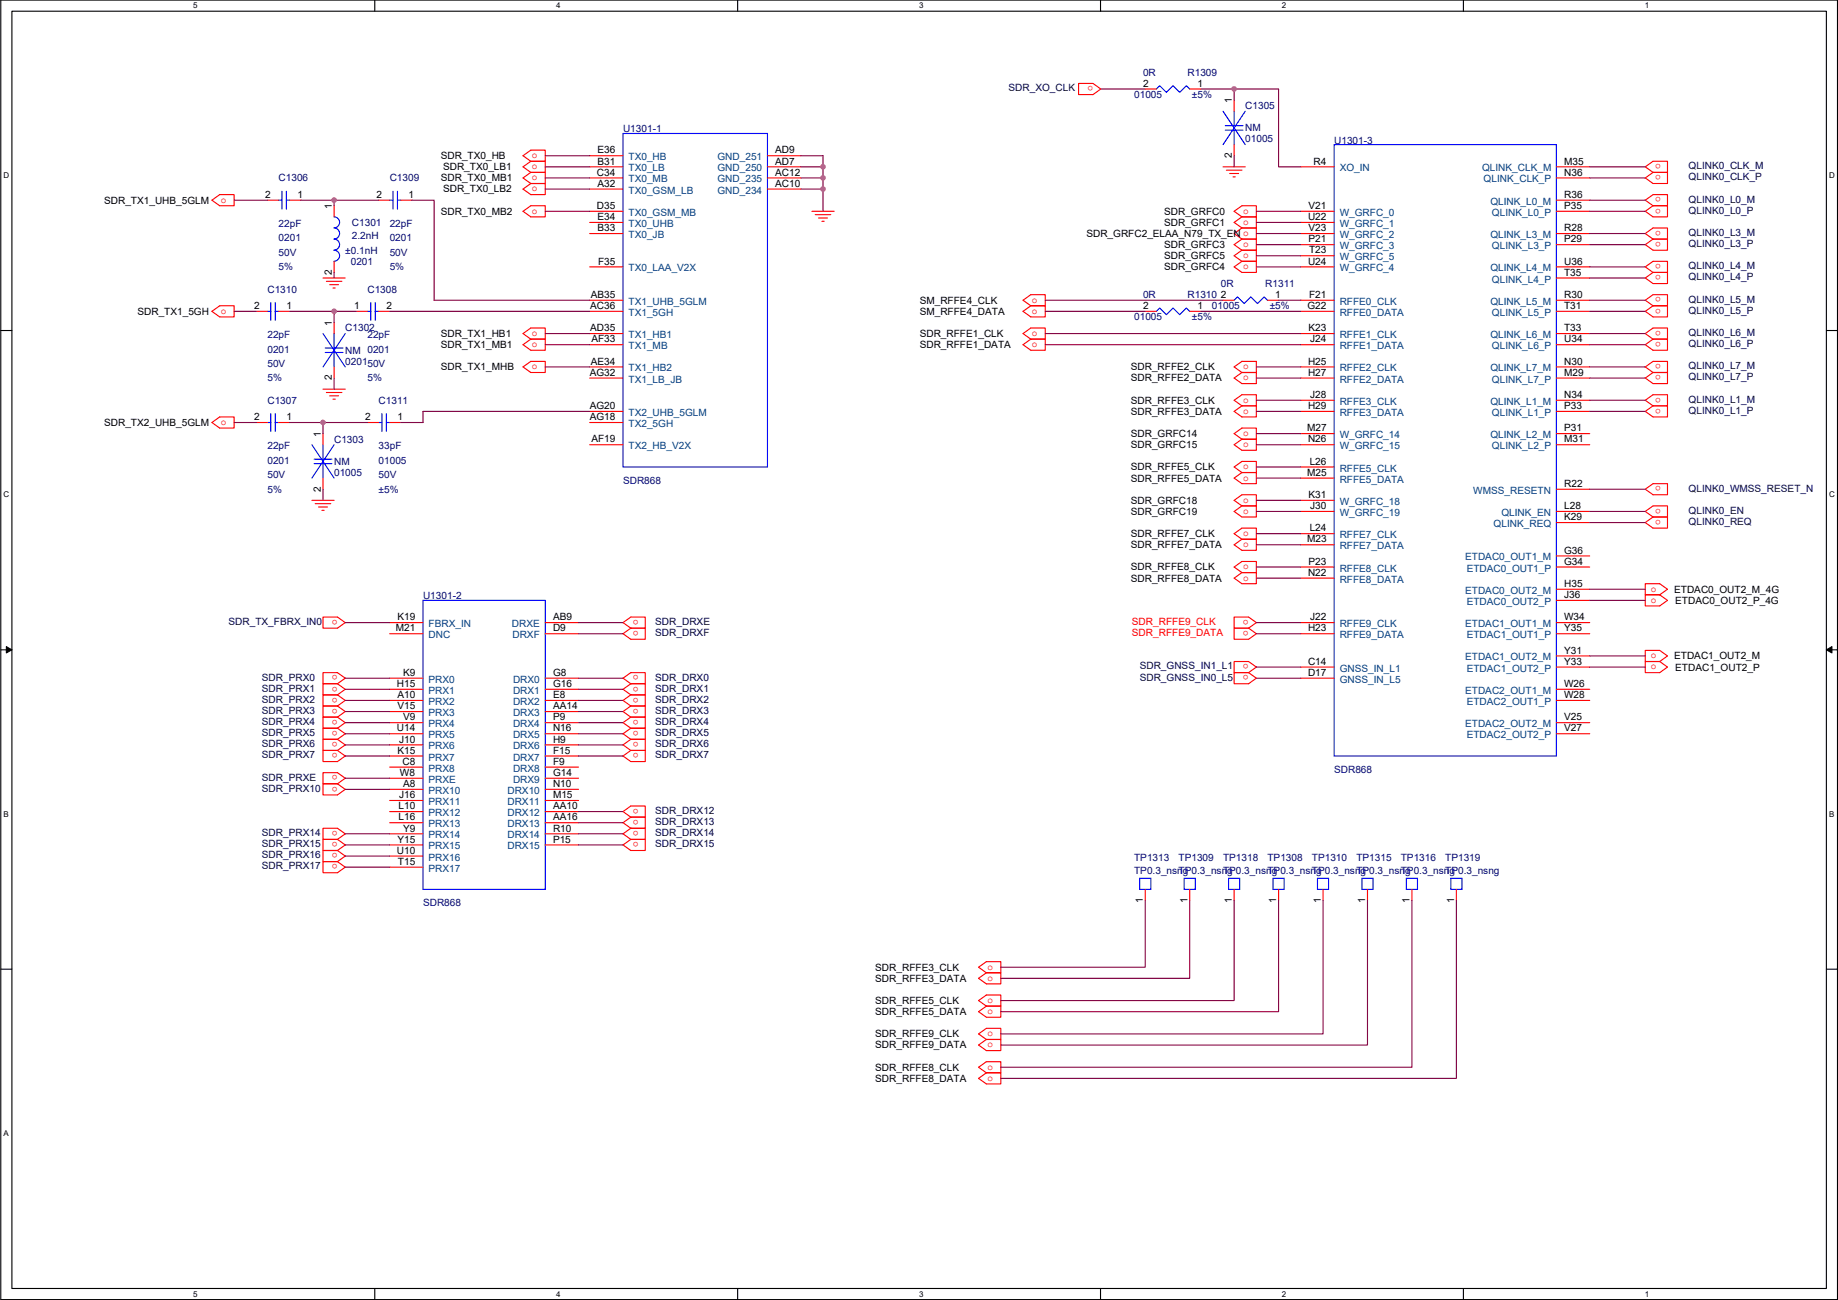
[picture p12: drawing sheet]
<svg xmlns="http://www.w3.org/2000/svg" width="420mm" height="297mm" viewBox="0 0 420 297" stroke-linecap="round" stroke-linejoin="round" font-family="sans-serif">
<path d="M.2 0h419.8v296.9h-419.8zM2.7 2.6h414.8v291.8h-414.8z" fill="none" stroke="#000" stroke-width=".25"/>
<g fill="#fff">
<path d="M44.2 .3h1v2h-1z"/>
<path d="M44.2 294.7h1v2h-1z"/>
</g>
<path d="M85.7 0v2.6M85.7 294.4v2.5" fill="none" stroke="#000" stroke-width=".25"/>
<g fill="#fff">
<path d="M127.1 .3h1v2h-1z"/>
<path d="M127.1 294.7h1v2h-1z"/>
</g>
<path d="M168.6 0v2.6M168.6 294.4v2.5" fill="none" stroke="#000" stroke-width=".25"/>
<g fill="#fff">
<path d="M210.1 .3h1v2h-1z"/>
<path d="M210.1 294.7h1v2h-1z"/>
</g>
<path d="M251.6 0v2.6M251.6 294.4v2.5" fill="none" stroke="#000" stroke-width=".25"/>
<g fill="#fff">
<path d="M293 .3h1v2h-1z"/>
<path d="M293 294.7h1v2h-1z"/>
</g>
<path d="M334.5 0v2.6M334.5 294.4v2.5" fill="none" stroke="#000" stroke-width=".25"/>
<g fill="#fff">
<path d="M376 .3h1v2h-1z"/>
<path d="M376 294.7h1v2h-1z"/>
<path d="M.8 39h1.3v2.1h-1.3z"/>
<path d="M418.1 39h1.3v2.1h-1.3z"/>
<path d="M.8 112h1.3v2h-1.3z"/>
<path d="M418.1 112h1.3v2h-1.3z"/>
</g>
<path d="M.2 75.5h2.5M417.5 75.5h2.5" fill="none" stroke="#000" stroke-width=".25"/>
<g fill="#fff">
<path d="M.8 185h1.2v2h-1.2z"/>
<path d="M418.1 185h1.2v2h-1.2z"/>
</g>
<path d="M.2 148.5h2.5M417.5 148.5h2.5" fill="none" stroke="#000" stroke-width=".25"/>
<path d="M1.4 147.7l1.3 .8-1.3 .7zM417.5 148.5l1.3-.8v1.5z" fill="#000" stroke="#000" stroke-width=".23"/>
<path d="M.8 257.9h1.2v2h-1.2z" fill="#fff"/>
<path d="M.2 221.4h2.5M417.5 221.4h2.5" fill="none" stroke="#000" stroke-width=".25"/>
<g fill="none" stroke="#f00" stroke-width=".25">
<path d="M246.6 19.1h3.3l1.7 1.2-1.7 1.3h-3.3zM119.6 35.6l1.7-1.3h3.3v2.6h-3.3zM121.3 39.4l-1.7 1.3 1.7 1.2M121.3 36.9l-1.7 1.2 1.7 1.3M121.3 39.4h3.3v2.5h-3.3M121.3 36.9h3.3v2.5h-3.3M134.8 38.1h7.6M134.8 35.6h7.6M175.4 38.1h7.7M175.4 35.6h7.7M261.8 20.3h2.5M272 20.3h2.5"/>
<path d="M279.6 38.1h5.1M280.3 38.9h3.6M281.1 39.6h2M282.1 22.9v2.5M282.1 33v2.6M297.4 38.1h7.6M355.8 38.1h7.6M376.1 38.1l1.8-1.2h3.3v2.5h-3.3zM48.4 45.7l1.8-1.2h3.3v2.5h-3.3zM61.1 45.7h2.6M66.2 45.7h2.6M76.4 47v2.6"/>
<path d="M76.4 59.7v2.6M86.5 45.7h2.6M91.6 45.7h2.6M119.6 43.2l1.7-1.3h3.3v2.6h-3.3zM119.6 48.3l1.7-1.3h3.3v2.6h-3.3zM134.8 43.2h7.6M134.8 53.4h7.6M134.8 40.7h7.6M134.8 48.3h7.6M134.8 50.8h7.6M175.4 43.2h7.7M175.4 40.7h7.7"/>
<path d="M185.6 48.3h5.1M186.4 49h3.5M187.1 49.8h2.1M187.9 50.6h.5M281.9 40.4h.5M282.1 48.3l1.8-1.3h3.3v2.6h-3.3zM283.9 54.6h3.3v2.6h-3.3M283.9 49.6h3.3v2.5h-3.3M283.9 52.1h3.3v2.5h-3.3M283.9 57.2h3.3v2.5h-3.3M283.9 54.6l-1.8 1.3 1.8 1.3M283.9 49.6l-1.8 1.2 1.8 1.3"/>
<path d="M283.9 52.1l-1.8 1.3 1.8 1.2M283.9 57.2l-1.8 1.2 1.8 1.3M297.4 55.9h7.6M297.4 58.4h7.6M297.4 50.8h7.6M297.4 48.3h7.6M297.4 53.4h7.6M355.8 40.7h7.6M355.8 55.9h7.6M355.8 48.3h7.6M355.8 53.4h7.6M355.8 45.7h7.6"/>
<path d="M376.1 40.7l1.8-1.3h3.3v2.5h-3.3zM376.1 45.7l1.8-1.2h3.3v2.5h-3.3zM376.1 48.3l1.8-1.3h3.3v2.6h-3.3zM376.1 53.4l1.8-1.3h3.3v2.5h-3.3zM376.1 55.9l1.8-1.3h3.3v2.6h-3.3zM48.4 71.1l1.8-1.2h3.3v2.5h-3.3zM58.6 71.1h2.5M63.7 71.1h2.5M73.8 63.5h5.1M74.6 64.3h3.6M75.4 65h2M76.1 65.8h.5"/>
<path d="M76.4 73.7v2.5M81.5 71.1h2.5M86.5 71.1h2.6M119.6 78.8l1.7-1.3h3.3v2.5h-3.3zM119.6 76.2l1.7-1.2h3.3v2.5h-3.3zM134.8 61h7.6M134.8 68.6h7.6M134.8 71.1h7.6M134.8 76.2h7.6M134.8 78.8h7.6M233.9 68.6l1.7-1.3h3.3v2.6h-3.3zM233.9 71.1l1.7-1.2h3.3v2.5h-3.3z"/>
<path d="M233.9 76.2l1.7-1.2h3.3v2.5h-3.3zM233.9 78.8l1.7-1.3h3.3v2.5h-3.3zM261.8 71.1h2.5M272 71.1h2.5M279.6 68.6h2.5M282.1 61l1.8-1.3h3.3v2.6h-3.3zM289.7 68.6h2.6M297.4 68.6h7.6M297.4 71.1h7.6M297.4 78.8h7.6M297.4 76.2h7.6M297.4 61h7.6"/>
<path d="M355.8 68.6h7.6M355.8 71.1h7.6M355.8 76.2h7.6M355.8 63.5h7.6M355.8 78.8h7.6M355.8 61h7.6M376.1 61l1.8-1.3h3.3v2.6h-3.3zM376.1 63.5l1.8-1.2h3.3v2.5h-3.3zM376.1 68.6l1.8-1.3h3.3v2.6h-3.3zM376.1 71.1l1.8-1.2h3.3v2.5h-3.3zM376.1 76.2l1.8-1.2h3.3v2.5h-3.3zM376.1 78.8l1.8-1.3h3.3v2.5h-3.3z"/>
<path d="M48.4 96.5l1.8-1.2h3.3v2.5h-3.3zM58.6 96.5h2.5M63.7 96.5h2.5M73.8 88.9h5.1M73.8 99.1v2.5M74.6 89.7h3.6M75.4 90.4h2M76.1 91.2h.5M76.4 83.8v2.6M84 96.5h2.5M89.1 96.5h2.5M119.6 83.8l1.7-1.2h3.3v2.5h-3.3z"/>
<path d="M134.8 83.8h7.6M134.8 96.5h7.6M134.8 94h7.6M134.8 86.4h7.6M282.1 83.8l1.8-1.2h3.3v2.5h-3.3zM282.1 86.4l1.8-1.3h3.3v2.6h-3.3zM282.1 91.5l1.8-1.3h3.3v2.5h-3.3zM282.1 94l1.8-1.3h3.3v2.6h-3.3zM282.1 99.1l1.8-1.3h3.3v2.6h-3.3zM297.4 83.8h7.6M297.4 86.4h7.6M297.4 94h7.6"/>
<path d="M297.4 91.5h7.6M297.4 99.1h7.6M355.8 86.4h7.6M355.8 83.8h7.6M355.8 91.5h7.6M355.8 99.1h7.6M355.8 94h7.6M376.1 83.8l1.8-1.2h3.3v2.5h-3.3zM376.1 86.4l1.8-1.3h3.3v2.6h-3.3zM376.1 91.5l1.8-1.3h3.3v2.5h-3.3zM376.1 94l1.8-1.3h3.3v2.6h-3.3zM71.3 114.3h5.1"/>
<path d="M72.1 115.1h3.5M72.8 115.8h2.1M73.6 116.6h.5M73.8 109.2v2.6M134.8 101.6h7.6M282.1 106.7l1.8-1.3h3.3v2.6h-3.3zM282.1 109.2l1.8-1.2h3.3v2.5h-3.3zM282.1 101.6l1.8-1.2h3.3v2.5h-3.3zM282.1 114.3l1.8-1.2h3.3v2.5h-3.3zM282.1 116.9l1.8-1.3h3.3v2.5h-3.3zM297.4 116.9h7.6M297.4 114.3h7.6"/>
<path d="M297.4 106.7h7.6M297.4 109.2h7.6M297.4 101.6h7.6M355.8 119.4h7.6M355.8 116.9h7.6M355.8 101.6h7.6M355.8 111.8h7.6M376.1 111.8l1.8-1.3h3.3v2.6h-3.3zM376.1 116.9l1.8-1.3h3.3v2.5h-3.3zM376.1 119.4l1.8-1.3h3.3v2.6h-3.3zM282.1 121.9l1.8-1.2h3.3v2.5h-3.3zM282.1 124.5l1.8-1.3h3.3v2.6h-3.3z"/>
<path d="M282.1 129.6l1.8-1.3h3.3v2.5h-3.3zM282.1 132.1l1.8-1.3h3.3v2.6h-3.3zM297.4 121.9h7.6M297.4 124.5h7.6M297.4 132.1h7.6M297.4 129.6h7.6M355.8 129.6h7.6M355.8 127h7.6M355.8 134.6h7.6M355.8 137.2h7.6M376.1 133.4h3.3l1.8 1.2-1.8 1.3h-3.3zM376.1 135.9h3.3l1.8 1.3-1.8 1.3h-3.3z"/>
<path d="M73.8 141h3.3l1.8 1.3-1.8 1.2h-3.3zM73.8 153.7h3.3l1.8 1.3-1.8 1.2h-3.3zM77.1 156.2l1.8 1.3-1.8 1.3M77.1 158.8l1.8 1.2-1.8 1.3M77.1 156.2h-3.3v2.6h3.3M77.1 158.8h-3.3v2.5h3.3M89.1 157.5h7.6M89.1 155h7.6M89.1 142.3h7.6M89.1 144.8h7.6M124.6 144.8h7.7M124.6 155h7.7"/>
<path d="M124.6 157.5h7.7M124.6 142.3h7.7M142.4 142.3l1.8-1.3h3.3v2.5h-3.3zM142.4 144.8l1.8-1.3h3.3v2.6h-3.3zM142.4 155l1.8-1.3h3.3v2.5h-3.3zM144.2 156.2h3.3v2.6h-3.3M144.2 158.8h3.3v2.5h-3.3M144.2 156.2l-1.8 1.3 1.8 1.3M144.2 158.8l-1.8 1.2 1.8 1.3M282.1 151.2h3.3l1.8 1.2-1.8 1.3h-3.3zM282.1 153.7h3.3l1.8 1.3-1.8 1.2h-3.3zM282.1 143.5h3.3l1.8 1.3-1.8 1.3h-3.3z"/>
<path d="M282.1 141h3.3l1.8 1.3-1.8 1.2h-3.3zM297.4 152.4h7.6M297.4 155h7.6M297.4 144.8h7.6M297.4 142.3h7.6M355.8 157.5h7.6M355.8 142.3h7.6M355.8 149.9h7.6M355.8 152.4h7.6M355.8 144.8h7.6M376.1 148.6h3.3l1.8 1.3-1.8 1.3h-3.3zM376.1 151.2h3.3l1.8 1.2-1.8 1.3h-3.3z"/>
<path d="M73.8 176.6h3.3l1.8 1.2-1.8 1.3h-3.3zM73.8 179.1h3.3l1.8 1.3-1.8 1.2h-3.3zM73.8 171.5h3.3l1.8 1.2-1.8 1.3h-3.3zM77.1 161.3l1.8 1.3-1.8 1.3M77.1 168.9l1.8 1.3-1.8 1.3M77.1 166.4l1.8 1.3-1.8 1.2M77.1 163.9l1.8 1.2-1.8 1.3M77.1 161.3h-3.3v2.6h3.3M77.1 168.9h-3.3v2.6h3.3M77.1 166.4h-3.3v2.5h3.3M77.1 163.9h-3.3v2.5h3.3M89.1 160h7.6"/>
<path d="M89.1 175.3h7.6M89.1 170.2h7.6M89.1 172.7h7.6M89.1 167.7h7.6M89.1 165.1h7.6M89.1 162.6h7.6M89.1 177.8h7.6M124.6 160h7.7M124.6 175.3h7.7M124.6 172.7h7.7M124.6 177.8h7.7M124.6 170.2h7.7"/>
<path d="M124.6 167.7h7.7M124.6 165.1h7.7M124.6 162.6h7.7M142.4 172.7l1.8-1.2h3.3v2.5h-3.3zM144.2 161.3h3.3v2.6h-3.3M144.2 168.9h3.3v2.6h-3.3M144.2 163.9h3.3v2.5h-3.3M144.2 166.4h3.3v2.5h-3.3M144.2 161.3l-1.8 1.3 1.8 1.3M144.2 168.9l-1.8 1.3 1.8 1.3M144.2 163.9l-1.8 1.2 1.8 1.3M144.2 166.4l-1.8 1.3 1.8 1.2"/>
<path d="M355.8 165.1h7.6M355.8 167.7h7.6M355.8 160h7.6M73.8 189.3h3.3l1.8 1.2-1.8 1.3h-3.3zM73.8 196.9h3.3l1.8 1.2-1.8 1.3h-3.3zM77.1 191.8l1.8 1.3-1.8 1.2M77.1 194.3l1.8 1.3-1.8 1.3M77.1 191.8h-3.3v2.5h3.3M77.1 194.3h-3.3v2.6h3.3M89.1 180.4h7.6M89.1 182.9h7.6M89.1 185.4h7.6"/>
<path d="M89.1 188h7.6M89.1 198.1h7.6M89.1 195.6h7.6M89.1 190.5h7.6M89.1 193.1h7.6M124.6 182.9h7.7M124.6 180.4h7.7M124.6 193.1h7.7M124.6 190.5h7.7M124.6 185.4h7.7M124.6 188h7.7M142.4 185.4l1.8-1.2h3.3v2.5h-3.3z"/>
<path d="M142.4 193.1l1.8-1.3h3.3v2.5h-3.3zM144.2 186.7h3.3v2.6h-3.3M144.2 189.3h3.3v2.5h-3.3M144.2 186.7l-1.8 1.3 1.8 1.3M144.2 189.3l-1.8 1.2 1.8 1.3M261.8 203.2v2.6M272 203.2v2.6M282.1 203.2v2.6M292.3 203.2v2.6M302.4 203.2v2.6M312.6 203.2v2.6M322.8 203.2v2.6"/>
<path d="M332.9 203.2v2.6M223.7 221l1.8-1.3h3.3v2.6h-3.3zM223.7 223.5l1.8-1.2h3.3v2.5h-3.3zM223.7 228.6l1.8-1.2h3.3v2.5h-3.3zM223.7 231.2l1.8-1.3h3.3v2.5h-3.3zM223.7 236.2l1.8-1.2h3.3v2.5h-3.3zM223.7 238.8l1.8-1.3h3.3v2.6h-3.3zM223.7 243.9l1.8-1.3h3.3v2.5h-3.3zM223.7 246.4l1.8-1.3h3.3v2.6h-3.3z"/>
</g>
<g fill="none" stroke="#00f" stroke-width=".25">
<path d="M142.4 30.5h33v76.2h-33zM264.3 20.3l.8-.7 1.5 1.5 1.5-1.5 1.6 1.5 1.5-1.5 .8 .7M279.6 25.4l5.1 7.6M280.1 28.7h4.1M280.1 29.7h4.1M282.1 25.4v3.3M282.1 29.7v3.3M284.7 25.4l-5.1 7.6M305 33h50.8v139.7h-50.8zM63.7 45.7h.7M64.4 43.7v4.1M65.5 43.7v4.1"/>
<path d="M65.5 45.7h.7M76.4 49.6a1.26 1.26 0 0 1 1.2 1.2 1.26 1.26 0 0 1-1.2 1.3 1.27 1.27 0 0 1 1.2 1.2 1.27 1.27 0 0 1-1.2 1.3 1.27 1.27 0 0 1 1.2 1.3 1.27 1.27 0 0 1-1.2 1.2 1.27 1.27 0 0 1 1.2 1.3 1.27 1.27 0 0 1-1.2 1.3M89.1 45.7h.7M89.8 43.7v4.1M90.9 43.7v4.1M90.9 45.7h.7M61.1 71.1h.8M61.9 69.1v4.1M62.9 69.1v4.1M62.9 71.1h.8M73.8 76.2l5.1 7.6M74.3 79.5h4.1"/>
<path d="M76.4 76.2v3.3M78.9 76.2l-5.1 7.6M84 71.1h.8M84.8 69.1v4.1M85.8 69.1v4.1M85.8 71.1h.7M264.3 71.1l.8-.7 1.5 1.5 1.5-1.5 1.6 1.5 1.5-1.5 .8 .7M282.1 68.6l.8-.8 1.5 1.6 1.5-1.6 1.6 1.6 1.5-1.6 .7 .8M61.1 96.5h.8M61.9 94.5v4.1M62.9 94.5v4.1M62.9 96.5h.8"/>
<path d="M74.3 80.5h4.1M76.4 80.5v3.3M86.5 96.5h.8M87.3 94.5v4.1M88.3 94.5v4.1M88.3 96.5h.8M71.3 101.6l5.1 7.6M71.8 104.9h4.1M71.8 105.9h4.1M73.8 101.6v3.3M73.8 105.9v3.3M76.4 101.6l-5.1 7.6"/>
<path d="M96.7 137.2h27.9v66h-27.9zM260.5 200.7h2.6v2.5h-2.6zM270.7 200.7h2.5v2.5h-2.5zM280.8 200.7h2.6v2.5h-2.6zM291 200.7h2.5v2.5h-2.5zM301.2 200.7h2.5v2.5h-2.5zM311.3 200.7h2.6v2.5h-2.6zM321.5 200.7h2.5v2.5h-2.5zM331.6 200.7h2.6v2.5h-2.6z"/>
</g>
<g fill="none" stroke="#800040" stroke-width=".25">
<path d="M124.6 35.6h10.2M124.6 38.1h10.2M183.1 38.1h5M183.1 35.6h5v2.5M188.1 38.1v2.6M251.6 20.3h10.2M274.5 20.3h7.6M282.1 20.3h10.2v17.8h5.1M282.1 35.6v2.5M282.1 20.3v2.6M363.4 38.1h12.7M53.5 45.7h7.6"/>
<path d="M68.8 45.7h7.6M76.4 45.7v1.3M76.4 45.7h10.1M94.2 45.7h5v22.9h35.6M124.6 40.7h10.2M124.6 43.2h10.2M124.6 48.3h10.2M183.1 43.2h5M183.1 40.7h5M188.1 43.2v5.1M188.1 40.7v2.5M287.2 58.4h10.2"/>
<path d="M287.2 48.3h10.2M287.2 50.8h10.2M287.2 53.4h10.2M287.2 55.9h10.2M363.4 40.7h12.7M363.4 45.7h12.7M363.4 48.3h12.7M363.4 53.4h12.7M363.4 55.9h12.7M53.5 71.1h5.1M66.2 71.1h10.2M76.4 71.1v2.6"/>
<path d="M76.4 62.3v1.2M76.4 71.1h5.1M89.1 71.1h45.7M124.6 78.8h10.2M124.6 76.2h10.2M238.9 71.1h22.9M238.9 76.2h58.5M238.9 78.8h58.5M238.9 68.6h40.7M274.5 71.1h22.9M287.2 61h10.2M292.3 68.6h5.1"/>
<path d="M363.4 61h12.7M363.4 63.5h12.7M363.4 68.6h12.7M363.4 71.1h12.7M363.4 76.2h12.7M363.4 78.8h12.7M53.5 96.5h5.1M66.2 96.5h7.6M73.8 96.5v2.6M73.8 96.5h10.2M76.4 86.4v2.5M124.6 83.8h10.2"/>
<path d="M134.8 94h-38.1v2.5h-5.1M287.2 83.8h10.2M287.2 86.4h10.2M287.2 91.5h10.2M287.2 94h10.2M287.2 99.1h10.2M363.4 83.8h12.7M363.4 86.4h12.7M363.4 91.5h12.7M363.4 94h12.7M73.8 111.8v2.5M287.2 106.7h10.2"/>
<path d="M287.2 109.2h10.2M287.2 101.6h10.2M287.2 114.3h10.2M287.2 116.9h10.2M363.4 111.8h12.7M363.4 116.9h12.7M363.4 119.4h12.7M287.2 121.9h10.2M287.2 124.5h10.2M287.2 129.6h10.2M287.2 132.1h10.2M363.4 134.6h12.7"/>
<path d="M363.4 137.2h12.7M78.9 142.3h10.2M78.9 157.5h10.2M78.9 155h10.2M132.3 157.5h10.1M132.3 142.3h10.1M132.3 144.8h10.1M132.3 155h10.1M287.2 152.4h10.2M287.2 155h10.2M287.2 144.8h10.2M287.2 142.3h10.2"/>
<path d="M363.4 149.9h12.7M363.4 152.4h12.7M78.9 177.8h10.2M78.9 170.2h10.2M78.9 162.6h10.2M78.9 167.7h10.2M78.9 172.7h10.2M78.9 160h10.2M78.9 165.1h10.2M132.3 162.6h10.1M132.3 170.2h10.1M132.3 160h10.1"/>
<path d="M132.3 165.1h10.1M132.3 167.7h10.1M132.3 172.7h10.1M78.9 198.1h10.2M78.9 195.6h10.2M78.9 193.1h10.2M78.9 190.5h10.2M78.9 180.4h10.2M132.3 185.4h10.1M132.3 188h10.1M132.3 190.5h10.1M132.3 193.1h10.1"/>
<path d="M261.8 205.8v15.2h-33M272 205.8v17.7h-43.2M282.1 205.8v22.8h-53.3M292.3 205.8v25.4h-63.5M302.4 205.8v30.4h-73.6M312.6 205.8v33h-83.8M322.8 205.8v38.1h-94M332.9 205.8v40.6h-104.1"/>
</g>
<g fill="#f0f" stroke="#f0f" stroke-width=".25">
<circle cx="76.4" cy="45.7" r=".5"/>
<circle cx="76.4" cy="71.1" r=".5"/>
<circle cx="73.8" cy="96.5" r=".5"/>
<circle cx="282.1" cy="20.3" r=".5"/>
<circle cx="188.1" cy="43.2" r=".5"/>
<circle cx="188.1" cy="40.6" r=".5"/>
<circle cx="188.1" cy="38.1" r=".5"/>
</g>
<g font-size="2.3" fill="#000080">
<text x="261.3" y="17.3">0R</text>
<text x="271.5" y="17.3">R1309</text>
<text x="259.3" y="22.4">01005</text>
<text x="272.5" y="22.4">±5%</text>
<text x="284.7" y="24.9">C1305</text>
<text x="142.4" y="30.3">U1301-1</text>
<text x="284.7" y="30">NM</text>
<text x="284.7" y="32.6">01005</text>
<text x="305" y="32.8">U1301-3</text>
<text x="63.7" y="41.4">C1306</text>
<text x="89.1" y="41.4">C1309</text>
<text x="63.7" y="51.9">22pF</text>
<text x="80.4" y="51.6">C1301</text>
<text x="89.1" y="51.9">22pF</text>
<text x="63.7" y="55.2">0201</text>
<text x="63.7" y="58.5">50V</text>
<text x="78.9" y="58">±0.1nH</text>
<text x="80.4" y="54.7">2.2nH</text>
<text x="89.1" y="55.2">0201</text>
<text x="89.1" y="58.5">50V</text>
<text x="63.7" y="61.8">5%</text>
<text x="80.2" y="60.5">0201</text>
<text x="89.1" y="61.8">5%</text>
<text x="279.1" y="65.6">0R</text>
<text x="289.2" y="65.6">R1311</text>
<text x="61.1" y="66.8">C1310</text>
<text x="84" y="66.8">C1308</text>
<text x="261.3" y="68.1">0R</text>
<text x="271.5" y="68.1">R1310</text>
<text x="277" y="70.7">01005</text>
<text x="290.2" y="70.7">±5%</text>
<text x="61.1" y="77.3">22pF</text>
<text x="78.9" y="75.7">C1302</text>
<text x="84" y="77.3">22pF</text>
<text x="259.3" y="73.2">01005</text>
<text x="272.5" y="73.2">±5%</text>
<text x="61.1" y="80.6">0201</text>
<text x="61.1" y="83.9">50V</text>
<text x="78.9" y="80.8">NM 0201</text>
<text x="78.9" y="83.4">020150V</text>
<text x="61.1" y="87.2">5%</text>
<text x="84" y="87.2">5%</text>
<text x="61.1" y="92.2">C1307</text>
<text x="86.5" y="92.2">C1311</text>
<text x="76.4" y="101.1">C1303</text>
<text x="61.1" y="102.7">22pF</text>
<text x="61.1" y="106">0201</text>
<text x="76.4" y="106.2">NM</text>
<text x="86.5" y="102.7">33pF</text>
<text x="86.5" y="106">01005</text>
<text x="61.1" y="109.3">50V</text>
<text x="61.1" y="112.6">5%</text>
<text x="76.4" y="108.8">01005</text>
<text x="86.5" y="109.3">50V</text>
<text x="86.5" y="112.6">±5%</text>
<text x="142.4" y="110.5">SDR868</text>
<text x="96.7" y="136.9">U1301-2</text>
<text x="305" y="176.6">SDR868</text>
<text x="259.3" y="196.6">TP1313</text>
<text x="269.4" y="196.6">TP1309</text>
<text x="279.6" y="196.6">TP1318</text>
<text x="289.7" y="196.6">TP1308</text>
<text x="299.9" y="196.6">TP1310</text>
<text x="310.1" y="196.6">TP1315</text>
<text x="320.2" y="196.6">TP1316</text>
<text x="330.4" y="196.6">TP1319</text>
<text x="259.3" y="199.7">TP0.3_nsng</text>
<text x="269.4" y="199.7">TP0.3_nsng</text>
<text x="279.6" y="199.7">TP0.3_nsng</text>
<text x="289.7" y="199.7">TP0.3_nsng</text>
<text x="299.9" y="199.7">TP0.3_nsng</text>
<text x="310.1" y="199.7">TP0.3_nsng</text>
<text x="320.2" y="199.7">TP0.3_nsng</text>
<text x="330.4" y="199.7">TP0.3_nsng</text>
<text x="96.7" y="207.1">SDR868</text>
</g>
<g font-size="2.3" fill="#000040">
<text x="230.6" y="20.9">SDR_XO_CLK</text>
<text x="386" y="38.7">QLINK0_CLK_M</text>
<text x="386" y="41.2">QLINK0_CLK_P</text>
<text x="386" y="46.3">QLINK0_L0_M</text>
<text x="386" y="48.8">QLINK0_L0_P</text>
<text x="386" y="53.9">QLINK0_L3_M</text>
<text x="386" y="56.4">QLINK0_L3_P</text>
<text x="386" y="61.5">QLINK0_L4_M</text>
<text x="386" y="64.1">QLINK0_L4_P</text>
<text x="386" y="69.1">QLINK0_L5_M</text>
<text x="386" y="71.7">QLINK0_L5_P</text>
<text x="386" y="76.8">QLINK0_L6_M</text>
<text x="386" y="79.3">QLINK0_L6_P</text>
<text x="386" y="84.4">QLINK0_L7_M</text>
<text x="386" y="86.9">QLINK0_L7_P</text>
<text x="386" y="92">QLINK0_L1_M</text>
<text x="386" y="94.5">QLINK0_L1_P</text>
<text x="386" y="112.3">QLINK0_WMSS_RESET_N</text>
<text x="386" y="117.4">QLINK0_EN</text>
<text x="386" y="119.9">QLINK0_REQ</text>
<text x="52.2" y="142.8">SDR_TX_FBRX_IN0</text>
<text x="149.8" y="142.8">SDR_DRXE</text>
<text x="149.8" y="145.3">SDR_DRXF</text>
<text x="59.9" y="155.5">SDR_PRX0</text>
<text x="149.8" y="155.5">SDR_DRX0</text>
<text x="260.5" y="153">SDR_GNSS_IN1_L1</text>
<text x="260.5" y="155.5">SDR_GNSS_IN0_L5</text>
<text x="59.9" y="158">SDR_PRX1</text>
<text x="59.9" y="160.6">SDR_PRX2</text>
<text x="149.8" y="158">SDR_DRX1</text>
<text x="149.8" y="160.6">SDR_DRX2</text>
<text x="59.9" y="163.1">SDR_PRX3</text>
<text x="59.9" y="165.7">SDR_PRX4</text>
<text x="149.8" y="163.1">SDR_DRX3</text>
<text x="149.8" y="165.7">SDR_DRX4</text>
<text x="59.9" y="170.7">SDR_PRX6</text>
<text x="59.9" y="168.2">SDR_PRX5</text>
<text x="59.9" y="173.3">SDR_PRX7</text>
<text x="149.8" y="170.7">SDR_DRX6</text>
<text x="149.8" y="168.2">SDR_DRX5</text>
<text x="149.8" y="173.3">SDR_DRX7</text>
<text x="59.9" y="178.4">SDR_PRXE</text>
<text x="59.9" y="180.9">SDR_PRX10</text>
<text x="149.8" y="186">SDR_DRX12</text>
<text x="59.9" y="191.1">SDR_PRX14</text>
<text x="149.8" y="188.5">SDR_DRX13</text>
<text x="149.8" y="191.1">SDR_DRX14</text>
<text x="59.9" y="193.6">SDR_PRX15</text>
<text x="59.9" y="196.1">SDR_PRX16</text>
<text x="149.8" y="193.6">SDR_DRX15</text>
<text x="59.9" y="198.7">SDR_PRX17</text>
</g>
<g font-size="2.3" fill="#f00">
<text x="249.9" y="19.7" transform="rotate(180 249.9 19.7)">o</text>
<text x="121.6" y="36.1">o</text>
<text x="121.6" y="41.2">o</text>
<text x="121.6" y="38.7">o</text>
<text x="379.7" y="37.5" transform="rotate(180 379.7 37.5)">o</text>
<text x="379.7" y="40" transform="rotate(180 379.7 40)">o</text>
<text x="50.5" y="46.3">o</text>
<text x="121.6" y="43.8">o</text>
<text x="379.7" y="45.1" transform="rotate(180 379.7 45.1)">o</text>
<text x="379.7" y="47.6" transform="rotate(180 379.7 47.6)">o</text>
<text x="121.6" y="48.8">o</text>
<text x="284.2" y="48.8">o</text>
<text x="284.2" y="51.4">o</text>
<text x="379.7" y="52.7" transform="rotate(180 379.7 52.7)">o</text>
<text x="284.2" y="56.5">o</text>
<text x="284.2" y="59">o</text>
<text x="379.7" y="55.3" transform="rotate(180 379.7 55.3)">o</text>
<text x="284.2" y="61.5">o</text>
<text x="379.7" y="60.3" transform="rotate(180 379.7 60.3)">o</text>
<text x="379.7" y="62.9" transform="rotate(180 379.7 62.9)">o</text>
<text x="50.5" y="71.7">o</text>
<text x="235.9" y="69.2">o</text>
<text x="235.9" y="71.7">o</text>
<text x="379.7" y="68" transform="rotate(180 379.7 68)">o</text>
<text x="379.7" y="70.5" transform="rotate(180 379.7 70.5)">o</text>
<text x="121.6" y="76.8">o</text>
<text x="235.9" y="76.8">o</text>
<text x="379.7" y="75.6" transform="rotate(180 379.7 75.6)">o</text>
<text x="121.6" y="79.3">o</text>
<text x="235.9" y="79.3">o</text>
<text x="379.7" y="78.1" transform="rotate(180 379.7 78.1)">o</text>
<text x="379.7" y="83.2" transform="rotate(180 379.7 83.2)">o</text>
<text x="121.6" y="84.4">o</text>
<text x="284.2" y="84.4">o</text>
<text x="284.2" y="86.9">o</text>
<text x="379.7" y="85.7" transform="rotate(180 379.7 85.7)">o</text>
<text x="284.2" y="92">o</text>
<text x="284.2" y="94.6">o</text>
<text x="379.7" y="90.8" transform="rotate(180 379.7 90.8)">o</text>
<text x="379.7" y="93.4" transform="rotate(180 379.7 93.4)">o</text>
<text x="50.5" y="97.1">o</text>
<text x="284.2" y="99.6">o</text>
<text x="284.2" y="107.3">o</text>
<text x="284.2" y="102.2">o</text>
<text x="284.2" y="109.8">o</text>
<text x="379.7" y="111.1" transform="rotate(180 379.7 111.1)">o</text>
<text x="284.2" y="114.9">o</text>
<text x="284.2" y="117.4">o</text>
<text x="379.7" y="116.2" transform="rotate(180 379.7 116.2)">o</text>
<text x="379.7" y="118.8" transform="rotate(180 379.7 118.8)">o</text>
<text x="284.2" y="122.5">o</text>
<text x="284.2" y="125">o</text>
<text x="284.2" y="130.1">o</text>
<text x="284.2" y="132.7">o</text>
<text x="377.4" y="135.2">o</text>
<text x="377.4" y="137.7">o</text>
<text x="77.1" y="141.6" transform="rotate(180 77.1 141.6)">o</text>
<text x="146" y="141.6" transform="rotate(180 146 141.6)">o</text>
<text x="258.8" y="142.8">SDR_RFFE9_CLK</text>
<text x="285.4" y="141.6" transform="rotate(180 285.4 141.6)">o</text>
<text x="146" y="144.2" transform="rotate(180 146 144.2)">o</text>
<text x="258.8" y="145.3">SDR_RFFE9_DATA</text>
<text x="285.4" y="144.2" transform="rotate(180 285.4 144.2)">o</text>
<text x="77.1" y="154.3" transform="rotate(180 77.1 154.3)">o</text>
<text x="146" y="154.3" transform="rotate(180 146 154.3)">o</text>
<text x="285.4" y="151.8" transform="rotate(180 285.4 151.8)">o</text>
<text x="285.4" y="154.3" transform="rotate(180 285.4 154.3)">o</text>
<text x="377.4" y="150.4">o</text>
<text x="377.4" y="153">o</text>
<text x="77.1" y="156.9" transform="rotate(180 77.1 156.9)">o</text>
<text x="77.1" y="161.9" transform="rotate(180 77.1 161.9)">o</text>
<text x="77.1" y="159.4" transform="rotate(180 77.1 159.4)">o</text>
<text x="146" y="156.9" transform="rotate(180 146 156.9)">o</text>
<text x="146" y="161.9" transform="rotate(180 146 161.9)">o</text>
<text x="146" y="159.4" transform="rotate(180 146 159.4)">o</text>
<text x="77.1" y="167" transform="rotate(180 77.1 167)">o</text>
<text x="77.1" y="164.5" transform="rotate(180 77.1 164.5)">o</text>
<text x="146" y="164.5" transform="rotate(180 146 164.5)">o</text>
<text x="146" y="167" transform="rotate(180 146 167)">o</text>
<text x="77.1" y="169.6" transform="rotate(180 77.1 169.6)">o</text>
<text x="77.1" y="172.1" transform="rotate(180 77.1 172.1)">o</text>
<text x="146" y="169.6" transform="rotate(180 146 169.6)">o</text>
<text x="146" y="172.1" transform="rotate(180 146 172.1)">o</text>
<text x="77.1" y="177.2" transform="rotate(180 77.1 177.2)">o</text>
<text x="77.1" y="179.7" transform="rotate(180 77.1 179.7)">o</text>
<text x="146" y="184.8" transform="rotate(180 146 184.8)">o</text>
<text x="77.1" y="189.9" transform="rotate(180 77.1 189.9)">o</text>
<text x="146" y="187.3" transform="rotate(180 146 187.3)">o</text>
<text x="146" y="189.9" transform="rotate(180 146 189.9)">o</text>
<text x="77.1" y="192.4" transform="rotate(180 77.1 192.4)">o</text>
<text x="77.1" y="195" transform="rotate(180 77.1 195)">o</text>
<text x="77.1" y="197.5" transform="rotate(180 77.1 197.5)">o</text>
<text x="146" y="192.4" transform="rotate(180 146 192.4)">o</text>
<text x="225.7" y="221.6">o</text>
<text x="225.7" y="224.1">o</text>
<text x="225.7" y="229.2">o</text>
<text x="225.7" y="231.7">o</text>
<text x="225.7" y="236.8">o</text>
<text x="225.7" y="239.3">o</text>
<text x="225.7" y="244.4">o</text>
<text x="225.7" y="247">o</text>
</g>
<g font-size="2.3">
<text x="261.3" y="19.8">2</text>
<text x="273.7" y="19.8">1</text>
<text x="281.6" y="23.6" transform="rotate(-90 281.6 23.6)">1</text>
<text x="136.6" y="35.1">E36</text>
<text x="177.2" y="35.1">AD9</text>
<text x="100.8" y="36.4">SDR_TX0_HB</text>
<text x="100.8" y="41.4">SDR_TX0_MB1</text>
<text x="101.3" y="38.9">SDR_TX0_LB1</text>
<text x="136.5" y="40.1">C34</text>
<text x="136.6" y="37.6">B31</text>
<text x="177.2" y="40.1">AC12</text>
<text x="177.2" y="37.6">AD7</text>
<text x="281.6" y="36.1" transform="rotate(-90 281.6 36.1)">2</text>
<text x="300.3" y="37.6">R4</text>
<text x="357.6" y="40.1">N36</text>
<text x="357.6" y="37.6">M35</text>
<text x="23.8" y="46.5">SDR_TX1_UHB_5GLM</text>
<text x="60.6" y="45.2">2</text>
<text x="68" y="45.2">1</text>
<text x="75.8" y="47.8" transform="rotate(-90 75.8 47.8)">1</text>
<text x="86" y="45.2">2</text>
<text x="93.4" y="45.2">1</text>
<text x="101.3" y="44">SDR_TX0_LB2</text>
<text x="136.5" y="47.8">D35</text>
<text x="136.6" y="42.7">A32</text>
<text x="177.2" y="42.7">AC10</text>
<text x="299.1" y="47.8">V21</text>
<text x="357.6" y="47.8">P35</text>
<text x="357.6" y="45.2">R36</text>
<text x="100.8" y="49.1">SDR_TX0_MB2</text>
<text x="136.6" y="52.8">B33</text>
<text x="136.6" y="50.3">E34</text>
<text x="266.1" y="49.1">SDR_GRFC0</text>
<text x="266.1" y="51.6">SDR_GRFC1</text>
<text x="299" y="50.3">U22</text>
<text x="299.1" y="52.8">V23</text>
<text x="357.6" y="52.8">R28</text>
<text x="248.3" y="54.1">SDR_GRFC2_ELAA_N79_TX_EN o</text>
<text x="266.1" y="56.7">SDR_GRFC3</text>
<text x="266.1" y="59.2">SDR_GRFC5</text>
<text x="299.1" y="55.4">P21</text>
<text x="299.2" y="57.9">T23</text>
<text x="357.6" y="55.4">P29</text>
<text x="75.8" y="62.8" transform="rotate(-90 75.8 62.8)">2</text>
<text x="136.7" y="60.5">F35</text>
<text x="266.1" y="61.8">SDR_GRFC4</text>
<text x="299" y="60.5">U24</text>
<text x="357.6" y="63">T35</text>
<text x="357.6" y="60.5">U36</text>
<text x="31.4" y="71.9">SDR_TX1_5GH</text>
<text x="58.1" y="70.6">2</text>
<text x="65.5" y="70.6">1</text>
<text x="81" y="70.6">1</text>
<text x="88.3" y="70.6">2</text>
<text x="134.9" y="70.6">AC36</text>
<text x="135.1" y="68.1">AB35</text>
<text x="210.2" y="69.4">SM_RFFE4_CLK</text>
<text x="210.2" y="71.9">SM_RFFE4_DATA</text>
<text x="261.3" y="70.6">2</text>
<text x="273.7" y="70.6">1</text>
<text x="279.1" y="68.1">2</text>
<text x="291.5" y="68.1">1</text>
<text x="298.9" y="70.6">G22</text>
<text x="299.3" y="68.1">F21</text>
<text x="357.6" y="68.1">R30</text>
<text x="357.6" y="70.6">T31</text>
<text x="75.8" y="74.4" transform="rotate(-90 75.8 74.4)">1</text>
<text x="100.8" y="77">SDR_TX1_HB1</text>
<text x="134.9" y="75.7">AD35</text>
<text x="210.2" y="77">SDR_RFFE1_CLK</text>
<text x="299.1" y="75.7">K23</text>
<text x="357.6" y="75.7">T33</text>
<text x="100.8" y="79.5">SDR_TX1_MB1</text>
<text x="135.1" y="83.3">AE34</text>
<text x="135.2" y="78.2">AF33</text>
<text x="210.2" y="79.5">SDR_RFFE1_DATA</text>
<text x="299" y="83.3">H25</text>
<text x="299.5" y="78.2">J24</text>
<text x="357.6" y="83.3">N30</text>
<text x="357.6" y="78.2">U34</text>
<text x="75.8" y="86.9" transform="rotate(-90 75.8 86.9)">2</text>
<text x="100.8" y="84.6">SDR_TX1_MHB</text>
<text x="134.8" y="85.9">AG32</text>
<text x="258.5" y="84.6">SDR_RFFE2_CLK</text>
<text x="258.5" y="87.2">SDR_RFFE2_DATA</text>
<text x="299" y="85.9">H27</text>
<text x="357.6" y="85.9">M29</text>
<text x="134.8" y="93.5">AG20</text>
<text x="258.5" y="92.2">SDR_RFFE3_CLK</text>
<text x="258.5" y="94.8">SDR_RFFE3_DATA</text>
<text x="299" y="93.5">H29</text>
<text x="299.5" y="90.9">J28</text>
<text x="357.6" y="90.9">N34</text>
<text x="357.6" y="93.5">P33</text>
<text x="23.8" y="97.3">SDR_TX2_UHB_5GLM</text>
<text x="58.1" y="96">2</text>
<text x="65.5" y="96">1</text>
<text x="73.3" y="99.8" transform="rotate(-90 73.3 99.8)">1</text>
<text x="83.5" y="96">2</text>
<text x="90.9" y="96">1</text>
<text x="134.8" y="96">AG18</text>
<text x="135.2" y="101.1">AF19</text>
<text x="258.5" y="99.9">SDR_GRFC14</text>
<text x="298.8" y="98.6">M27</text>
<text x="299" y="101.1">N26</text>
<text x="357.6" y="101.1">M31</text>
<text x="357.6" y="98.6">P31</text>
<text x="258.5" y="107.5">SDR_RFFE5_CLK</text>
<text x="258.5" y="102.4">SDR_GRFC15</text>
<text x="299.4" y="106.2">L26</text>
<text x="73.3" y="112.3" transform="rotate(-90 73.3 112.3)">2</text>
<text x="258.5" y="110">SDR_RFFE5_DATA</text>
<text x="298.8" y="108.7">M25</text>
<text x="299.1" y="113.8">K31</text>
<text x="357.6" y="111.3">R22</text>
<text x="258.5" y="115.1">SDR_GRFC18</text>
<text x="258.5" y="117.6">SDR_GRFC19</text>
<text x="299.5" y="116.3">J30</text>
<text x="357.6" y="118.9">K29</text>
<text x="357.6" y="116.3">L28</text>
<text x="258.5" y="122.7">SDR_RFFE7_CLK</text>
<text x="258.5" y="125.3">SDR_RFFE7_DATA</text>
<text x="298.8" y="124">M23</text>
<text x="299.4" y="121.4">L24</text>
<text x="258.5" y="130.3">SDR_RFFE8_CLK</text>
<text x="299" y="131.6">N22</text>
<text x="299.1" y="129">P23</text>
<text x="357.6" y="129">G34</text>
<text x="357.6" y="126.5">G36</text>
<text x="258.5" y="132.9">SDR_RFFE8_DATA</text>
<text x="357.6" y="134.1">H35</text>
<text x="357.6" y="136.7">J36</text>
<text x="382.7" y="135.4">ETDAC0_OUT2_M_4G</text>
<text x="383" y="138">ETDAC0_OUT2_P_4G</text>
<text x="90.9" y="141.7">K19</text>
<text x="126.4" y="141.7">AB9</text>
<text x="299.5" y="141.7">J22</text>
<text x="357.6" y="141.7">W34</text>
<text x="90.5" y="144.3">M21</text>
<text x="126.4" y="144.3">D9</text>
<text x="299" y="144.3">H23</text>
<text x="357.6" y="149.4">Y31</text>
<text x="357.6" y="144.3">Y35</text>
<text x="92.1" y="154.4">K9</text>
<text x="126.4" y="154.4">G8</text>
<text x="299" y="151.9">C14</text>
<text x="299" y="154.4">D17</text>
<text x="357.6" y="151.9">Y33</text>
<text x="382.7" y="150.7">ETDAC1_OUT2_M</text>
<text x="383" y="153.2">ETDAC1_OUT2_P</text>
<text x="90.7" y="157">H15</text>
<text x="90.9" y="159.5">A10</text>
<text x="126.4" y="159.5">E8</text>
<text x="126.4" y="157">G16</text>
<text x="357.6" y="157">W26</text>
<text x="357.6" y="159.5">W28</text>
<text x="90.7" y="167.1">U14</text>
<text x="90.9" y="162.1">V15</text>
<text x="92.1" y="164.6">V9</text>
<text x="126.4" y="167.1">N16</text>
<text x="126.4" y="164.6">P9</text>
<text x="126.4" y="162.1">AA14</text>
<text x="357.6" y="164.6">V25</text>
<text x="357.6" y="167.1">V27</text>
<text x="90.9" y="172.2">K15</text>
<text x="91.2" y="169.7">J10</text>
<text x="126.4" y="172.2">F15</text>
<text x="126.4" y="169.7">H9</text>
<text x="91.4" y="177.3">W8</text>
<text x="92" y="174.8">C8</text>
<text x="92.1" y="179.8">A8</text>
<text x="126.4" y="179.8">N10</text>
<text x="126.4" y="174.8">F9</text>
<text x="126.4" y="177.3">G14</text>
<text x="91.1" y="184.9">L10</text>
<text x="91.2" y="182.4">J16</text>
<text x="126.4" y="182.4">M15</text>
<text x="126.4" y="184.9">AA10</text>
<text x="91.1" y="187.5">L16</text>
<text x="92.1" y="190">Y9</text>
<text x="126.4" y="190">R10</text>
<text x="126.4" y="187.5">AA16</text>
<text x="90.7" y="195.1">U10</text>
<text x="90.9" y="192.5">Y15</text>
<text x="91" y="197.6">T15</text>
<text x="126.4" y="192.5">P15</text>
<text x="261.3" y="206.3" transform="rotate(-90 261.3 206.3)">1</text>
<text x="271.4" y="206.3" transform="rotate(-90 271.4 206.3)">1</text>
<text x="281.6" y="206.3" transform="rotate(-90 281.6 206.3)">1</text>
<text x="291.8" y="206.3" transform="rotate(-90 291.8 206.3)">1</text>
<text x="301.9" y="206.3" transform="rotate(-90 301.9 206.3)">1</text>
<text x="312.1" y="206.3" transform="rotate(-90 312.1 206.3)">1</text>
<text x="322.2" y="206.3" transform="rotate(-90 322.2 206.3)">1</text>
<text x="332.4" y="206.3" transform="rotate(-90 332.4 206.3)">1</text>
<text x="200.1" y="221.8">SDR_RFFE3_CLK</text>
<text x="200.1" y="224.3">SDR_RFFE3_DATA</text>
<text x="200.1" y="229.4">SDR_RFFE5_CLK</text>
<text x="200.1" y="231.9">SDR_RFFE5_DATA</text>
<text x="200.1" y="237">SDR_RFFE9_CLK</text>
<text x="200.1" y="239.6">SDR_RFFE9_DATA</text>
<text x="200.1" y="244.6">SDR_RFFE8_CLK</text>
<text x="200.1" y="247.2">SDR_RFFE8_DATA</text>
</g>
<g font-size="2.3" fill="#004080">
<text x="143.7" y="39.2">TX0_LB</text>
<text x="143.7" y="41.7">TX0_MB</text>
<text x="143.7" y="36.6">TX0_HB</text>
<text x="164" y="41.7">GND_235</text>
<text x="164" y="39.2">GND_250</text>
<text x="164" y="36.6">GND_251</text>
<text x="306.3" y="39.2">XO_IN</text>
<text x="338.8" y="39.2">QLINK_CLK_M</text>
<text x="339.1" y="41.7">QLINK_CLK_P</text>
<text x="143.7" y="44.2">TX0_GSM_LB</text>
<text x="164" y="44.2">GND_234</text>
<text x="340.7" y="46.8">QLINK_L0_M</text>
<text x="143.7" y="49.3">TX0_GSM_MB</text>
<text x="143.7" y="51.9">TX0_UHB</text>
<text x="306.3" y="51.9">W_GRFC_1</text>
<text x="306.3" y="49.3">W_GRFC_0</text>
<text x="341" y="49.3">QLINK_L0_P</text>
<text x="143.7" y="54.4">TX0_JB</text>
<text x="306.3" y="56.9">W_GRFC_3</text>
<text x="306.3" y="59.5">W_GRFC_5</text>
<text x="306.3" y="54.4">W_GRFC_2</text>
<text x="340.7" y="54.4">QLINK_L3_M</text>
<text x="341" y="56.9">QLINK_L3_P</text>
<text x="143.7" y="62">TX0_LAA_V2X</text>
<text x="306.3" y="62">W_GRFC_4</text>
<text x="340.7" y="62">QLINK_L4_M</text>
<text x="341" y="64.6">QLINK_L4_P</text>
<text x="143.7" y="69.6">TX1_UHB_5GLM</text>
<text x="306.3" y="69.6">RFFE0_CLK</text>
<text x="340.7" y="69.6">QLINK_L5_M</text>
<text x="143.7" y="72.2">TX1_5GH</text>
<text x="143.7" y="77.3">TX1_HB1</text>
<text x="306.3" y="72.2">RFFE0_DATA</text>
<text x="306.3" y="77.3">RFFE1_CLK</text>
<text x="340.7" y="77.3">QLINK_L6_M</text>
<text x="341" y="72.2">QLINK_L5_P</text>
<text x="143.7" y="79.8">TX1_MB</text>
<text x="306.3" y="79.8">RFFE1_DATA</text>
<text x="341" y="79.8">QLINK_L6_P</text>
<text x="143.7" y="84.9">TX1_HB2</text>
<text x="143.7" y="87.4">TX1_LB_JB</text>
<text x="306.3" y="84.9">RFFE2_CLK</text>
<text x="306.3" y="87.4">RFFE2_DATA</text>
<text x="340.7" y="84.9">QLINK_L7_M</text>
<text x="341" y="87.4">QLINK_L7_P</text>
<text x="143.7" y="95">TX2_UHB_5GLM</text>
<text x="306.3" y="95">RFFE3_DATA</text>
<text x="306.3" y="92.5">RFFE3_CLK</text>
<text x="340.7" y="92.5">QLINK_L1_M</text>
<text x="341" y="95">QLINK_L1_P</text>
<text x="143.7" y="97.6">TX2_5GH</text>
<text x="306.3" y="100.1">W_GRFC_14</text>
<text x="340.7" y="100.1">QLINK_L2_M</text>
<text x="143.7" y="102.7">TX2_HB_V2X</text>
<text x="306.3" y="107.7">RFFE5_CLK</text>
<text x="306.3" y="102.7">W_GRFC_15</text>
<text x="341" y="102.7">QLINK_L2_P</text>
<text x="306.3" y="110.3">RFFE5_DATA</text>
<text x="336.8" y="112.8">WMSS_RESETN</text>
<text x="306.3" y="117.9">W_GRFC_19</text>
<text x="306.3" y="115.4">W_GRFC_18</text>
<text x="343.2" y="117.9">QLINK_EN</text>
<text x="306.3" y="123">RFFE7_CLK</text>
<text x="306.3" y="125.5">RFFE7_DATA</text>
<text x="341.4" y="120.4">QLINK_REQ</text>
<text x="306.3" y="130.6">RFFE8_CLK</text>
<text x="334.9" y="128.1">ETDAC0_OUT1_M</text>
<text x="335.3" y="130.6">ETDAC0_OUT1_P</text>
<text x="306.3" y="133.1">RFFE8_DATA</text>
<text x="334.9" y="135.7">ETDAC0_OUT2_M</text>
<text x="98" y="143.3">FBRX_IN</text>
<text x="117" y="143.3">DRXE</text>
<text x="306.3" y="143.3">RFFE9_CLK</text>
<text x="334.9" y="143.3">ETDAC1_OUT1_M</text>
<text x="335.3" y="138.2">ETDAC0_OUT2_P</text>
<text x="98" y="145.8">DNC</text>
<text x="117.1" y="145.8">DRXF</text>
<text x="306.3" y="145.8">RFFE9_DATA</text>
<text x="335.3" y="145.8">ETDAC1_OUT1_P</text>
<text x="98" y="156">PRX0</text>
<text x="117.3" y="156">DRX0</text>
<text x="306.3" y="153.5">GNSS_IN_L1</text>
<text x="306.3" y="156">GNSS_IN_L5</text>
<text x="334.9" y="150.9">ETDAC1_OUT2_M</text>
<text x="335.3" y="153.5">ETDAC1_OUT2_P</text>
<text x="98" y="161.1">PRX2</text>
<text x="98" y="158.5">PRX1</text>
<text x="117.3" y="161.1">DRX2</text>
<text x="117.3" y="158.5">DRX1</text>
<text x="334.9" y="158.5">ETDAC2_OUT1_M</text>
<text x="335.3" y="161.1">ETDAC2_OUT1_P</text>
<text x="98" y="166.2">PRX4</text>
<text x="98" y="163.6">PRX3</text>
<text x="117.3" y="166.2">DRX4</text>
<text x="117.3" y="163.6">DRX3</text>
<text x="334.9" y="166.2">ETDAC2_OUT2_M</text>
<text x="98" y="171.2">PRX6</text>
<text x="98" y="173.8">PRX7</text>
<text x="98" y="168.7">PRX5</text>
<text x="117.3" y="173.8">DRX7</text>
<text x="117.3" y="171.2">DRX6</text>
<text x="117.3" y="168.7">DRX5</text>
<text x="335.3" y="168.7">ETDAC2_OUT2_P</text>
<text x="98" y="176.3">PRX8</text>
<text x="98" y="178.9">PRXE</text>
<text x="117.3" y="176.3">DRX8</text>
<text x="117.3" y="178.9">DRX9</text>
<text x="98" y="181.4">PRX10</text>
<text x="98" y="183.9">PRX11</text>
<text x="116" y="183.9">DRX11</text>
<text x="116" y="181.4">DRX10</text>
<text x="98" y="186.5">PRX12</text>
<text x="98" y="189">PRX13</text>
<text x="98" y="191.6">PRX14</text>
<text x="116" y="191.6">DRX14</text>
<text x="116" y="186.5">DRX12</text>
<text x="116" y="189">DRX13</text>
<text x="98" y="196.6">PRX16</text>
<text x="98" y="194.1">PRX15</text>
<text x="116" y="194.1">DRX15</text>
<text x="98" y="199.2">PRX17</text>
</g>
<g font-size="1.8">
<text x="44.2" y="1.9">5</text>
<text x="127.1" y="1.9">4</text>
<text x="210.1" y="1.9">3</text>
<text x="293" y="1.9">2</text>
<text x="376" y="1.9">1</text>
<text x=".8" y="40.7">D</text>
<text x="418.1" y="40.7">D</text>
<text x=".8" y="113.6">C</text>
<text x="418.1" y="113.6">C</text>
<text x=".8" y="186.6">B</text>
<text x="418.1" y="186.6">B</text>
<text x=".8" y="259.5">A</text>
<text x="44.2" y="296.3">5</text>
<text x="127.1" y="296.3">4</text>
<text x="210.1" y="296.3">3</text>
<text x="293" y="296.3">2</text>
<text x="376" y="296.3">1</text>
</g>
</svg>
